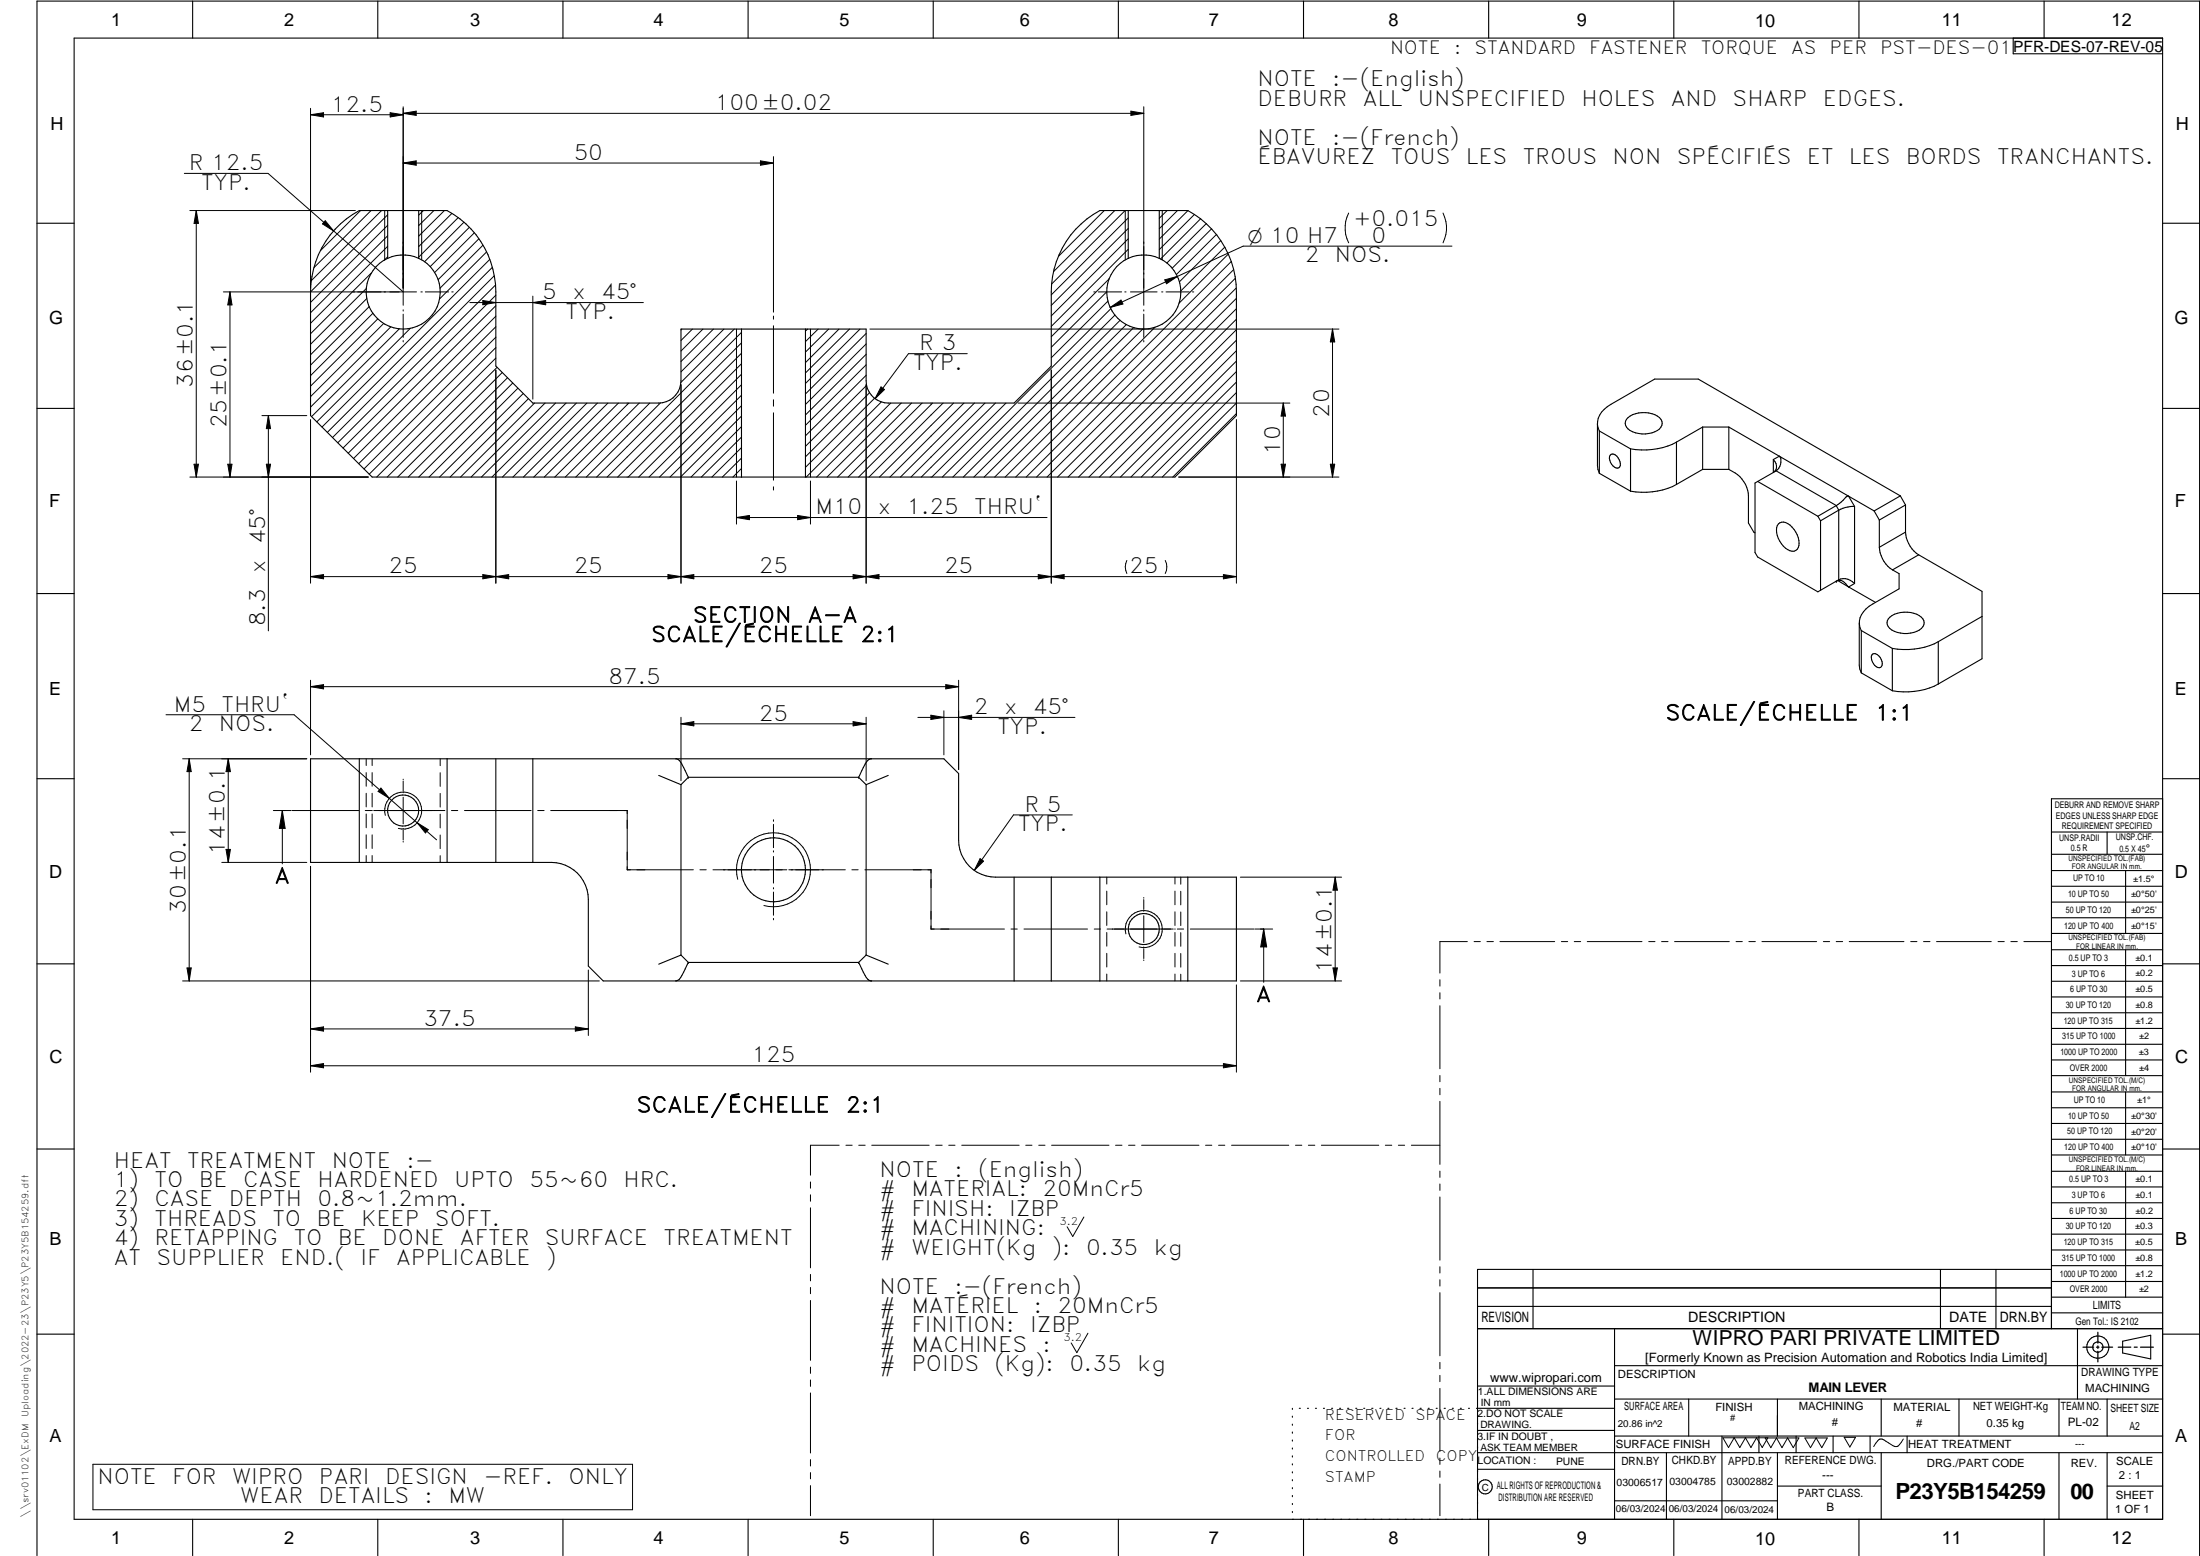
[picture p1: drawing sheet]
<svg xmlns="http://www.w3.org/2000/svg" width="594mm" height="420mm" viewBox="0 0 594 420" stroke-linecap="round" stroke-linejoin="round" font-family="sans-serif">
<g fill="none" stroke="#000" stroke-width=".3">
<path d="M20 10.3h564v400h-564zM52 .3v10M102 .3v10M152 .3v10M202 .3v10M252 .3v10M302 .3v10M352 .3v10M402 .3v10M452 .3v10M502 .3v10M543.6 10.3v4.2h40.4"/>
<path d="M552 .3v10M104.7 56.9v12.9M113.1 56.9v12.9M304.7 56.9v12.9M313 56.9v12.9M10 60.3h10M90.5 61.9a24.6 24.6 0 0 1 6.5-5h23.7a25 25 0 0 1 13.2 21.9v20l10 10h34a6 6 0 0 0 6-6v-13.9h50v13.9a6 6 0 0 0 6 6h33.9l10.1-10v-20a24.9 24.9 0 0 1 13.1-21.9h23.8a25.1 25.1 0 0 1 13.1 21.9v33.4l-16.6 16.6h-216.8l-16.6-16.6v-33.4a25.3 25.3 0 0 1 6.6-16.9zM104.7 69.8a10 10 0 0 0-3.7 15.2 10 10 0 0 0 15.7 0 10 10 0 0 0-3.6-15.2M104.7 69.8a10.1 10.1 0 0 1 8.4 0M304.7 69.8a10.1 10.1 0 0 1 8.3 0M313 69.8a10 10 0 0 1 3.7 15.2 10 10 0 0 1-15.7 0 10 10 0 0 1 3.7-15.2M584 60.3h10"/>
<path d="M200.2 88.9v39.9M217.5 88.9v39.9M10 110.3h10M431.4 114.3v11.4l.5 2.1M431.9 116.4a5.1 5.1 0 0 1 2.1-6.6l12.8-7.4h11.8l54.6 31.5M431.9 116.4v11.4M431.9 116.4l8.4 4.8M439.6 112.8a7 7 0 0 1 8.9 .4 2.24 2.24 0 0 1-1.6 3.4 7.4 7.4 0 0 1-7.3-.8 1.9 1.9 0 0 1 0-3zM452.7 119.4a19.3 19.3 0 0 1-12.4 1.8M452.7 119.4v11.4M459.8 115.3l-7.1 4.1M459.8 115.3v11.4"/>
<path d="M459.8 115.3h7M466.8 115.3v11.4M466.8 115.3l39.3 22.7M584 110.3h10M431.9 127.8l8.4 4.8M435.1 122.7a2.49 2.49 0 0 1 2.5 3 1.07 1.07 0 0 1-1 .7 1.07 1.07 0 0 1-1-.6l-.7-1a1.74 1.74 0 0 1 .2-2.1zM440.3 121.2v11.4M452.7 130.8a19.3 19.3 0 0 1-12.4 1.8M459.8 126.7l-7.1 4.1M459.8 126.7h7M466.8 126.7a8.3 8.3 0 0 1 5.3 7.2v7.3l1.5 2.5 .3 .2M474.6 130l16.3 9.4"/>
<path d="M474.6 130l-.7 .4v18.8l.7 1.2 16.3 9.4 .7-.4M478.9 124.1l1.6-.9a2.9 2.9 0 0 1-.9 3.9M478.9 124.1a2.2 2.2 0 0 1 0 3.5zM479.6 127.1h.1M479.6 127.1l16.3 9.4M479.6 127.2l-5 2.8M490.9 139.4l.7 1.2M495.8 136.5h.1M495.8 136.5l-4.9 2.9M495.8 136.5l.7 1.3M495.9 136.5l3.1-2.6 .2 .1 1.6 2.7M496.5 137.8l-4.9 2.8"/>
<path d="M496.5 137.8v18.7M500.8 136.7l-2.5 .3-1.8 .8M500.8 136.7v20.9M506.1 138l1.4 2.4M513.2 133.9l-7.1 4.1M513.2 133.9l1.4 2.5M514.6 136.4v7.3M514.6 136.4l-7.1 4M480.2 141.5a2.23 2.23 0 0 1 3.2 .3 6.2 6.2 0 0 1 2.2 6.1 1.78 1.78 0 0 1-2.8 .5 6.1 6.1 0 0 1-2.9-6.5zM491.6 140.6v18.8M495.9 156.9h.1M495.9 156.9a2.42 2.42 0 0 1 3.1 1.4l.2 .2"/>
<path d="M496.3 156.8l2.9 1.7M496.5 156.5a3.6 3.6 0 0 1 4.3 1.1M496.5 156.5l-4.9 2.9M499.2 158.5l7.2 4.1M500.8 157.6l-1.6 .9M507.5 147.8a7.9 7.9 0 0 0 3.5 6.1M507.5 140.4v7.4M511 153.9l1.8 1v4.1l-7.1 4.1a5.5 5.5 0 0 0-3.1 7.2M514.6 143.7l-7.1 4.1M514.6 143.7a8 8 0 0 0 3.5 6.1M518.1 149.8l17.1 9.9v18.2l-11.8 6.8M518.1 149.8l-7.1 4.1"/>
<path d="M10 160.3h10M502.1 168.2v11.4l.1 1 .4 1.1M502.6 170.3l8.4 4.8M502.6 170.3v11.4M505.5 176.8a1.4 1.4 0 0 1 2.2 .7 1.98 1.98 0 0 1 .1 2.7 2.5 2.5 0 0 1-2.5-3zM510.3 166.7a7.1 7.1 0 0 1 9 .4 2.24 2.24 0 0 1-1.7 3.4 7.5 7.5 0 0 1-7.3-.8 1.9 1.9 0 0 1 0-3zM511 175.1v11.4M523.4 173.3v11.4M523.4 173.3a19.1 19.1 0 0 1-12.4 1.8M535.2 166.5l-11.8 6.8M584 160.3h10M502.6 181.7l8.4 4.8"/>
<path d="M523.4 184.7a19.1 19.1 0 0 1-12.4 1.8M10 210.3h10M97 204.9v28M120.7 204.9h23.2M120.7 204.9h-36.8v28h50M120.7 204.9v28M133.9 204.9v28M143.9 204.9v28M143.9 204.9h91.5M177.9 209.4l6 2.5M182.4 204.9l.8 .2 .6 .7 2.1 4.1M183.9 211.9v46"/>
<path d="M185.9 209.9h.1M185.9 209.9h46M185.9 209.9l-2 2M231.9 209.9l2-4.1 .6-.7 .6-.2h19.8l4 4v18a10 10 0 0 0 10 10h15M231.9 209.9h.1M231.9 209.9l2 2M233.9 211.9v46M239.9 209.4l-6 2.5M584 215.7h-30v143.1M584 210.3h10M133.9 232.9h10a17.8 17.8 0 0 1 8.8 .7 10 10 0 0 1 6.2 9.3v18l4 4h72.5M273.8 236.9v28"/>
<path d="M283.9 236.9v28M283.9 236.9h50v28h-98.5M297 236.9v28M320.8 236.9v28M554 224.7h30M554 230.7h30M554 235.1h30M554 239.3h30M569 224.7v6M574 235.1v17M183.9 257.9l-6 2.4M183.9 257.9l2 2"/>
<path d="M185.9 259.9l-2.1 4-.3 .5-1.1 .5M185.9 259.9h.1M185.9 259.9h46M231.9 259.9l2 4 .9 .9 .6 .1M231.9 259.9h.1M233.9 257.9l6 2.4M233.9 257.9l-2 2M554 243.6h30M554 247.8h30M554 252.1h30M554 256.5h30M574 256.5v33.9"/>
<path d="M10 260.3h10M554 260.7h30M554 265h30M554 269.2h30M554 273.5h30M554 277.7h30M584 260.3h10M554 282h30M554 286.2h30M554 290.4h30M554 294.9h30M554 299.1h30"/>
<path d="M574 294.9v17M10 310.3h10M554 303.4h30M554 307.6h30M554 311.9h30M554 316.3h30M574 316.3v34M584 310.3h10M554 320.5h30M554 324.8h30M554 329h30M554 333.2h30"/>
<path d="M554 337.5h30M399 358.8h185M399 352.8h155M399 347.8h155M414 342.8v16M436 358.8v51.5M524 342.8v16M539 342.8v16M554 341.8h30M554 346h30M554 350.3h30M554 354.5h30"/>
<path d="M554 342.8h-155v67.5M561 358.8v19M10 360.3h10M399 374.3h37M436 368.8h148M436 377.8h148M456 377.8v10M480 377.8v10M508 377.8v10M529 377.8v10M556 377.8v10M569 377.8v10"/>
<path d="M573.2 362.2l7.6-1.6v6.3l-7.6-1.6zM584 360.3h10M349 380.3v.3M349 382.4v.3M349 384.6v.3M349 386.7v.3M349 388.8v.3M349 391v.3M349 393.1v.3M349 395.3v.3M349 397.4v.3M349 399.5v.3"/>
<path d="M350.9 380.3h.2M353.1 380.3h.2M355.2 380.3h.3M357.4 380.3h.3M359.6 380.3h.3M361.7 380.3h.3M363.9 380.3h.3M366.1 380.3h.3M368.3 380.3h.2M370.4 380.3h.3M372.6 380.3h.3M374.8 380.3h.3"/>
<path d="M376.9 380.3h.4M379.1 380.3h.3M381.3 380.3h.3M383.4 380.3h.4M385.6 380.3h.3M387.8 380.3h.3M390 380.3h.3M392.2 380.3h.3M394.3 380.3h.3M396.5 380.3h.3M398.7 380.3h37.3M399 386.2h37"/>
<path d="M399 396.7h37M436 387.8h148M450 392.3v18M465 387.8v22.5M475 387.8v4.5M480 392.3v18M485 387.8v4.5M495 387.8v4.5M505 387.8v4.5M508 392.3v18M515 387.8v4.5M556 392.3v18"/>
<path d="M569 392.3v18M584 392.3h-185M52 410.3v9.7M102 410.3v9.7M152 410.3v9.7M202 410.3v9.7M252 410.3v9.7M302 410.3v9.7M349 401.7v.3M349 403.8v.4M349 406v.3M349 408.1v.3"/>
<path d="M352 410.3v9.7M402 410.3v9.7M436 405.3h44M452 410.3v9.7M480 401.3h28M502 410.3v9.7M552 410.3v9.7M569 401.3h15M10 420v-419.7h584v419.7"/>
<circle cx="108.9" cy="218.9" r="4.2"/>
<circle cx="208.9" cy="234.9" r="8.6"/>
<circle cx="308.9" cy="250.9" r="4.2"/>
<circle cx="566.5" cy="363.8" r="2.99"/>
<circle cx="566.5" cy="363.7" r="1.41"/>
<circle cx="401.1" cy="401.5" r="1.9"/>
</g>
<path d="M566.5 359.7v3M562.5 363.8h2.9M566.1 363.8h.7M566.5 363.4v.7M566.5 364.9v2.8M567.6 363.8h2.9M572 363.8h3.4M576.3 363.8h.8M578 363.8h3.5" fill="none" stroke="#000" stroke-width=".34"/>
<g fill="none" stroke="#000" stroke-width=".27">
<path d="M83.9 31h25M83.9 29.3v48.5M83.9 31l3.5-.6v1.2zM105.4 30.4l3.5 .6-3.5 .6zM108.9 28.8v53.6M108.9 30.6l3.5-.6v1.2zM108.9 30.6h200M305.4 30l3.5 .6-3.5 .6zM308.9 28.8v53.6M49.8 46.8h22.6l36.5 32M51.3 56.9h44.7M53 56.9v71.9"/>
<path d="M53 56.9l.6 3.4h-1.2zM87.8 59.6l2.3 2.8-3-1.9zM97.4 56.9l-10.9 10.8M100.2 56.9l-15.4 15.4M103 56.9l-18.9 18.9M103.9 56.9v13.3M104.7 58l-20.8 20.8M108.9 44l3.5-.6v1.2zM108.9 44h100M113.9 56.9v13.3M114.3 56.9l-1.2 1.2M117.2 56.9l-4.1 4"/>
<path d="M120 56.9l-6.9 6.9M122 57.6l-8.9 9M123.7 58.8l-10.6 10.6M125.3 60l-10.7 10.7M205.4 43.4l3.5 .6-3.5 .6zM208.9 42.3v42M298.2 56.9l-12.4 12.3M301 56.9l-16.5 16.5M303.8 56.9l-19.8 19.8M303.9 56.9v13.3M304.7 58.8l-20.8 20.8M313.9 56.9v13.3"/>
<path d="M315.2 56.9l-2.2 2M318 56.9l-5 4.9M320.8 56.9l-7.8 7.7M322.5 57.9l-9.5 9.5M324.2 59.1l-10.8 10.8M364.2 57.5a9 9 0 0 0 0 8.1M389.7 57.5a9 9 0 0 1 0 8.1M62.1 78.8v50M62.1 78.8l.5 3.5h-1.1zM98.9 77.9l-15 15.1M100.3 73.7l-16.4 16.4M104.7 60.8l-20.8 20.9"/>
<path d="M104.7 63.7l-20.8 20.8M104.7 66.5l-20.8 20.8M104.7 69.3l-.9 1M112.5 78.8h-52.2M113.7 78.8h.3M114.8 78.8h6.4M122 78.8h.4M126.7 61.4l-10.5 10.6M128.1 62.9l-10.7 10.7M129.3 64.5l-11 11M130.4 66.2l-11.6 11.6M131.4 68l-12.7 12.8"/>
<path d="M132.3 70l-45.4 45.3M133 72.2l-44.6 44.6M133.5 74.5l-43.7 43.7M133.8 77l-42.6 42.5M133.9 79.7l-41.3 41.3M143.9 80v27.8M295.4 78.8h.4M296.6 78.8h6.3M298.9 78.8l-15 15M299.5 75.3l-15.6 15.6M303.7 78.8h.4M304.7 61.7l-20.8 20.8"/>
<path d="M304.7 64.5l-20.8 20.8M304.7 67.3l-20.8 20.8M305.3 78.8h7.2M313.7 78.8h.3M314.5 75.6l3.5-1-3 2zM314.9 78.8h6.2M322 78.8h.4M325.7 60.4l-10.6 10.6M327.1 61.8l-10.6 10.6M328.5 63.3l-10.8 10.8M329.6 65l-11.1 11.1M330.7 66.7l-11.9 11.9"/>
<path d="M331.7 68.6l-13.3 13.3M332.5 70.6l-58.2 58.2M333.1 72.8l-56 56M333.6 75.1l-53.7 53.7M333.8 77.8l-51.1 51M392.1 66.5h-56.4l-35.9 16.5M99.1 80.6l-15.2 15.2M99.7 82.8l-15.8 15.8M100.7 84.6l-16.8 16.8M102 86.1l-18.1 18.2M103.6 87.3l-19.7 19.8M105.5 88.3l-21.6 21.6"/>
<path d="M107.9 88.8l-23.7 23.7M108.9 83.7v.3M108.9 84.8v6.3M108.9 91.9v.4M110.8 88.6l-25.3 25.3M126.9 81.7h46.8M130.4 81.2l3.5 .5-3.5 .6zM133.9 96.7l-32.2 32.1M133.9 82.6l-39.9 39.8M133.9 85.4l-38.4 38.4M133.9 88.2l-37 37M133.9 91.1l-35.6 35.5"/>
<path d="M133.9 93.9l-34.2 34.2M133.9 99.9v57.6M134.2 99.2l-29.6 29.6M143.9 81.7l3.5-.5v1.1zM184.1 88.9l-.2 .2M187 88.9l-3.1 3M189.8 88.9l-5.9 5.9M192.7 88.9l-8.8 8.7M195.5 88.9l-11.6 11.5M198.3 88.9l-14.5 14.4M198.9 88.9v39.9M200.2 89.7l-39.1 39.1"/>
<path d="M200.2 92.6l-36.2 36.2M200.2 95.4l-33.4 33.4M200.2 98.2l-30.6 30.6M208.9 85.3v.9M208.9 88v18.2M218.1 88.9l-.6 .5M218.9 88.9v39.9M220.9 88.9l-3.4 3.3M223.8 88.9l-6.3 6.2M226.6 88.9l-9.1 9M229.4 88.9l-11.9 11.8M232.2 88.9l-14.7 14.6"/>
<path d="M233.9 90l-16.4 16.4M233.9 92.9l-16.4 16.3M233.9 95.7l-16.4 16.4M233.9 98.5l-16.4 16.4M234.9 88.9h126.7M261.2 95.5h-15.9l-9 12.2M283.9 99.9v57.6M299.2 81.3l-15.3 15.3M299.8 83l2.9-2 .5 1.1zM300 83.4l-45.5 45.4M301.1 85.1l-43.8 43.7M302.5 86.5l-42.4 42.3"/>
<path d="M304.2 87.6l-41.2 41.2M306.1 88.4l-40.3 40.4M308.6 88.8l-40 40M308.9 83.7v.3M308.9 84.8v6.3M308.9 91.9v.4M311.9 88.3l-40.5 40.5M333.9 97.5l-31.4 31.3M333.9 94.7l-34.2 34.1M333.9 91.9l-37 36.9M333.9 89l-39.9 39.8M333.9 86.2l-42.7 42.6"/>
<path d="M333.9 83.4l-45.5 45.4M333.9 80.6l-48.3 48.2M359.8 88.9l.6 3.4h-1.2zM359.8 88.9v39.9M70.7 112.2h12.1M72.5 112.2l.6 3.5h-1.2zM72.5 112.2v58.1M83.9 113.3v44.2M135.6 100.6l-28.2 28.2M137 102l-26.8 26.8M138.5 103.4l-25.4 25.4M139.9 104.8l-24 24"/>
<path d="M141.3 106.3l-22.6 22.5M142.7 107.7l-21.2 21.1M144.3 108.8l-19.9 20M147.2 108.8l-20 20M150 108.8l-20 20M152.9 108.8l-20.1 20M155.7 108.8l-20 20M158.5 108.8l-20 20M161.3 108.8l-20 20M164.2 108.8l-20.1 20M167 108.8l-20 20M169.8 108.8l-20 20"/>
<path d="M172.6 108.8l-20 20M175.5 108.8l-20 20M178.3 108.8l-20 20M183.9 103.9v53.6M200.2 118l-10.8 10.8M200.2 115.2l-13.6 13.6M200.2 112.4l-16.4 16.4M200.2 101l-27.7 27.8M200.2 103.9l-24.9 24.9M200.2 106.7l-22.1 22.1M200.2 109.6l-19.3 19.2M208.9 107.9v1.8"/>
<path d="M208.9 111.5v18.2M233.9 101.3l-16.4 16.4M233.9 103.9v53.6M234 104.1l-16.5 16.4M234.8 106l-17.3 17.4M236.2 107.5l-18.7 18.7M237.9 104.5l.9 .7-2.5 2.5zM238 108.5l-20.3 20.3M240.5 108.8l-20 20M243.4 108.8l-20.1 20M246.2 108.8l-20 20M249 108.8l-20 20"/>
<path d="M251.8 108.8l-19.9 20M254.7 108.8l-20.1 20M257.5 108.8l-20 20M260.3 108.8l-20 20M263.1 108.8l-19.9 20M266 108.8l-20 20M268.8 108.8l-20 20M271.6 108.8l-20 20M274.9 108.8h73.4M333.9 111.7l-17.2 17.1M333.9 108.8l-20 20M333.9 106l-22.9 22.8"/>
<path d="M333.9 103.2l-25.7 25.6M333.9 100.3l-28.5 28.5M333.9 113.3v44.2M346.5 108.8l.6 3.6h-1.2zM346.5 108.8v20M51.3 128.8h48.1M52.4 125.3h1.2l-.6 3.5zM61.5 125.3h1.1l-.5 3.5zM71.9 125.3h1.2l-.6 3.5zM198.9 139.7l3.5-.5v1.1zM198.9 129.9v11.6M198.9 139.7h83.8"/>
<path d="M200.2 126.5l-2.3 2.3M200.2 123.7l-5.1 5.1M200.2 120.9l-8 7.9M208.9 131.4v.9M215.4 139.2l3.5 .5-3.5 .6zM218.9 129.9v11.6M318.3 128.8h43.3M345.9 125.3h1.2l-.6 3.5zM359.2 125.3h1.2l-.6 3.5zM83.9 155.7h250M83.9 155.7l3.5-.5v1.1zM130.4 155.2l3.5 .5-3.5 .6z"/>
<path d="M133.9 155.7l3.5-.5v1.1zM180.4 155.2l3.5 .5-3.5 .6zM183.9 155.7l3.5-.5v1.1zM230.4 155.2l3.5 .5-3.5 .6zM233.9 155.7l3.5-.5v1.1zM280.4 155.2l3.5 .5-3.5 .6zM283.9 155.7l3.5-.5v1.1zM304.3 151.3a3.9 3.9 0 0 0 0 3.6M314.7 151.3a3.9 3.9 0 0 1 0 3.6M330.4 155.2l3.5 .5-3.5 .6zM44.8 193h34.6l38.5 33.8M83.9 183.7v20.1"/>
<path d="M83.9 185.4h175M83.9 185.4l3.5-.5v1.1zM183.9 193.7v17.1M183.9 195.5l3.5-.6v1.1zM183.9 195.5h50M230.4 194.9l3.5 .6-3.5 .5zM233.9 193.7v17.1M247.9 193.7h42.4M251.4 193.1l3.5 .6-3.5 .6zM254.9 191.9v11.9M255.4 184.9l3.5 .5-3.5 .6zM258.9 183.7v24.1"/>
<path d="M258.9 193.7l3.5-.6v1.2zM49.3 204.9h33.5M51.1 204.9v60M51.1 204.9l.5 3.5h-1.1zM61.6 204.9v28M61.6 204.9l.6 3.5h-1.2zM73.8 218.9h4.8M76.2 218.9l.8 4.8h-1.6zM76.2 218.9v14.4M78.9 218.9h18M98.6 218.9h1.9M98.9 204.9v1.8"/>
<path d="M98.9 208.6v3.7M98.9 214.2v3.7M98.9 219.8v3.7M100.5 204.9v1.8M100.5 208.6v3.7M100.5 214.2v3.7M100.5 219.8v3.7M100.9 218.9h19.2M102.9 212.8l2.2 2.8-3-1.9zM108.9 210.4v.1M108.9 210.9v2.7M108.9 214v.1"/>
<path d="M108.9 215.3v7.2M118.9 204.9v1.9M118.9 208.7v3.6M118.9 214.2v3.7M118.9 219.8v3.8M121.9 218.9h1.7M125.4 218.9h18M145.2 218.9h1.7M148.7 218.9h20.7v16h17.8M59.9 232.9h22.9M61 229.4h1.2l-.6 3.5zM83.9 233.9v55.6"/>
<path d="M98.9 225.4v3.7M98.9 231v1.9M100.5 225.4v3.7M100.5 231v1.9M104 220.2a5 5 0 0 1 4.4-6.3 5 5 0 0 1 5.5 5.4 5 5 0 0 1-6.3 4.4M108.9 223.7v.1M108.9 224.2v2.6M108.9 227.2v.2M112.6 222.2l3 1.8-.7 .9zM118.9 225.5v3.7M118.9 231.1v1.8M189 234.9h1.7"/>
<path d="M192.5 234.9h20M199.2 237.4a10 10 0 0 1 8.8-12.5 10 10 0 0 1 10.8 10.8 10 10 0 0 1-12.5 8.8M208.9 221.4v.4M208.9 222.6v6.3M208.9 229.7v.4M208.9 231.3v7.2M208.9 239.7v.3M213 234.9h15.3M230 234.9h1.7M233.5 234.9h17.9v16h19.8M264.7 231.9l.9 .6-2.5 2.5zM289.6 220h-15.9l-10.6 15"/>
<path d="M298.9 236.9v1.8M317.3 236.9v1.8M318.8 236.9v1.9M334.9 236.9h27.4M360.5 236.9l.6 3.5h-1.1zM360.5 236.9v28M208.9 240.9v6.2M208.9 248v.4M273 250.9h1.7M276.5 250.9h17.2M295.5 250.9h1.7M298.9 240.6v3.7"/>
<path d="M298.9 246.2v3.7M298.9 251.8v3.7M298.9 257.4v3.7M299 250.9h17.8M304 252.2a5 5 0 0 1 4.4-6.3 5 5 0 0 1 5.4 5.4 5 5 0 0 1-6.2 4.4M308.9 242.4v.1M308.9 242.9v2.7M308.9 246v.1M308.9 247.3v7.2M308.9 255.7v.1M308.9 256.2v2.6M308.9 259.2v.2"/>
<path d="M317.2 250.9h.2M317.3 240.6v3.7M317.3 246.2v3.7M317.3 251.8v3.7M317.3 257.4v3.7M317.9 250.9h1.7M318.8 240.7v3.6M318.8 246.3v3.6M318.8 251.8v3.7M318.8 257.5v3.7M321.4 250.9h17.2M338.8 250.9h4.9"/>
<path d="M341.2 250.9v14.4M341.2 250.9l.8 4.8h-1.6zM396.2 254.3h-7.4v8.5M398.1 254.3h1.6M401.5 254.3h1.8M405 254.3h14.8M421.6 254.3h1.7M425.1 254.3h1.7M428.6 254.3h14.8M445.2 254.3h1.7M448.7 254.3h1.7M452.2 254.3h14.8"/>
<path d="M468.8 254.3h1.7M472.3 254.3h1.7M475.8 254.3h14.8M492.4 254.3h1.7M495.8 254.3h1.8M499.4 254.3h14.7M516 254.3h1.6M519.4 254.3h1.8M522.9 254.3h14.8M539.5 254.3h1.7M543 254.3h1.7M546.5 254.3h7.4"/>
<path d="M49.3 264.9h112.5M50.5 261.4h1.1l-.5 3.5zM83.9 277.8h75M83.9 277.8l3.5-.5v1.1zM155.4 277.3l3.5 .5-3.5 .6zM158.9 261.9v17.7M298.9 263v1.9M317.3 263v1.9M318.8 263.1v1.8M333.9 265.9v23.6M334.9 264.9h27.4M360 261.4h1.1l-.6 3.5z"/>
<path d="M388.8 264.5v1.8M388.8 268.1v1.6M388.8 271.6v17M83.9 287.8h250M83.9 287.8l3.5-.6v1.1zM330.4 287.2l3.5 .6-3.5 .5zM388.8 290.4v1.7M388.8 293.9v1.7M388.8 297.4v17M218.9 319.2v1.6M226.6 309.2h-7.7v8.1M228.4 309.2h1.7"/>
<path d="M231.9 309.2h1.7M235.4 309.2h15.5M252.7 309.2h1.7M256.2 309.2h1.7M259.7 309.2h15.5M277 309.2h1.7M280.5 309.2h1.7M284 309.2h15.5M301.2 309.2h1.8M304.8 309.2h1.7M308.3 309.2h15.5M325.5 309.2h1.7"/>
<path d="M329.1 309.2h1.6M332.6 309.2h15.4M349.8 309.2h1.7M353.3 309.2h1.7M356.8 309.2h15.5M374.1 309.2h1.7M377.6 309.2h1.7M381.1 309.2h7.7M388.8 316.2v1.7M388.8 319.7v1.7M218.9 322.6v1.8M218.9 326.1v16.2"/>
<path d="M292.7 328.6l-3 5.3-1.5-2.6M388.8 323.2v17.1M218.9 344.1v1.8M218.9 347.6v1.7M218.9 351.2v16.1M388.8 342.1v1.6M388.8 345.6v1.7M388.8 349v17.1M218.9 369.1v1.7M218.9 372.6v1.8M218.9 376.1v16.2M293.8 360l-3 5.3-1.5-2.7"/>
<path d="M388.8 367.9v1.7M388.8 371.4v1.7M388.8 374.9v17M25.1 395.4h145.7v12.3h-145.7zM218.9 394.1v1.8M218.9 397.6v1.7M388.8 393.7v1.7M388.8 397.2v1.7M465.2 388.2h12.2l-1.5 2.7-1.6-2.7-1.5 2.7-1.5-2.7-1.5 2.7-1.5-2.7-1.5 2.7zM476.7 388.3h9.1l-1.6 2.6-1.5-2.6-1.5 2.6-1.5-2.6-1.5 2.6zM487.4 388.3h6l-1.5 2.6-1.5-2.6-1.5 2.6zM498 388.1h3.1l-1.6 2.6z"/>
<path d="M514 388.6l-1.1 1.5a1.2 1.2 0 0 1-1.8 .3l-1.8-1.2a1.55 1.55 0 0 0-1.6-.6 1.55 1.55 0 0 0-1.2 1.1l-.5 .9M218.9 401.2v8.1M388.8 400.7v8.6"/>
</g>
<g fill="#000">
<path d="M83.9 31l3.5-.6v1.2zM105.4 30.4l3.5 .6-3.5 .6zM108.9 30.6l3.5-.6v1.2zM305.4 30l3.5 .6-3.5 .6zM87.8 59.6l2.3 2.8-3-1.9zM108.9 44l3.5-.6v1.2zM205.4 43.4l3.5 .6-3.5 .6zM53 56.9l.6 3.4h-1.2zM314.5 75.6l3.5-1-3 2zM62.1 78.8l.5 3.5h-1.1zM130.4 81.2l3.5 .5-3.5 .6zM143.9 81.7l3.5-.5v1.1z"/>
<path d="M299.8 83l2.9-2 .5 1.1zM359.8 88.9l.6 3.4h-1.2zM72.5 112.2l.6 3.5h-1.2zM237.9 104.5l.9 .7-2.5 2.5zM346.5 108.8l.6 3.6h-1.2zM52.4 125.3h1.2l-.6 3.5zM61.5 125.3h1.1l-.5 3.5zM71.9 125.3h1.2l-.6 3.5zM345.9 125.3h1.2l-.6 3.5zM359.2 125.3h1.2l-.6 3.5zM83.9 155.7l3.5-.5v1.1zM130.4 155.2l3.5 .5-3.5 .6z"/>
<path d="M133.9 155.7l3.5-.5v1.1zM180.4 155.2l3.5 .5-3.5 .6zM183.9 155.7l3.5-.5v1.1zM198.9 139.7l3.5-.5v1.1zM215.4 139.2l3.5 .5-3.5 .6zM230.4 155.2l3.5 .5-3.5 .6zM233.9 155.7l3.5-.5v1.1zM280.4 155.2l3.5 .5-3.5 .6zM283.9 155.7l3.5-.5v1.1zM330.4 155.2l3.5 .5-3.5 .6zM83.9 185.4l3.5-.5v1.1zM183.9 195.5l3.5-.6v1.1z"/>
<path d="M230.4 194.9l3.5 .6-3.5 .5zM251.4 193.1l3.5 .6-3.5 .6zM255.4 184.9l3.5 .5-3.5 .6zM258.9 193.7l3.5-.6v1.2zM51.1 204.9l.5 3.5h-1.1zM61.6 204.9l.6 3.5h-1.2zM102.9 212.8l2.2 2.8-3-1.9zM61 229.4h1.2l-.6 3.5zM76.2 218.9l.8 4.8h-1.6zM112.6 222.2l3 1.8-.7 .9zM264.7 231.9l.9 .6-2.5 2.5zM341.2 250.9l.8 4.8h-1.6z"/>
<path d="M360.5 236.9l.6 3.5h-1.1zM50.5 261.4h1.1l-.5 3.5zM83.9 277.8l3.5-.5v1.1zM155.4 277.3l3.5 .5-3.5 .6zM360 261.4h1.1l-.6 3.5zM83.9 287.8l3.5-.6v1.1zM330.4 287.2l3.5 .6-3.5 .5z"/>
</g>
<text font-size="6" x="511.8" y="404.8">P23Y5B154259</text>
<text font-size="5.9" x="559.1" y="404.7">00</text>
<g font-size="5.7">
<text x="339.5" y="23.3">NOTE</text>
<text x="359.7" y="23.3">:-(English)</text>
<text x="193" y="29.7">100±0.02</text>
<text x="339.5" y="28.6">DEBURR</text>
<text x="368" y="28.6">ALL</text>
<text x="382.9" y="28.6">UNSPECIFIED</text>
<text x="427" y="28.6">HOLES</text>
<text x="451.2" y="28.6">AND</text>
<text x="467.9" y="28.6">SHARP</text>
<text x="492.3" y="28.6">EDGES.</text>
<text x="89.3" y="30.1">12.5</text>
<text x="339.5" y="39.1">NOTE</text>
<text x="359.7" y="39.1">:-(French)</text>
<text x="51" y="45.9">R 12.5</text>
<text x="154.9" y="43.1">50</text>
<text x="339.5" y="44.3">ÉBAVUREZ</text>
<text x="375.6" y="44.3">TOUS</text>
<text x="395.9" y="44.3">LES</text>
<text x="411.2" y="44.3">TROUS</text>
<text x="435.5" y="44.3">NON</text>
<text x="452.8" y="44.3">SPÉCIFIÉS</text>
<text x="487.9" y="44.3">ET</text>
<text x="499.3" y="44.3">LES</text>
<text x="514.7" y="44.3">BORDS</text>
<text x="539.3" y="44.3">TRANCHANTS.</text>
<text x="54.3" y="51.2">TYP.</text>
<text x="365.4" y="61">+0.015</text>
<text x="370.4" y="65.6">0</text>
<text x="352.3" y="70.8">2</text>
<text x="360.5" y="70.8">NOS.</text>
<text x="146.4" y="80.9">5</text>
<text x="154.6" y="80.9">x</text>
<text x="162.3" y="80.9">45°</text>
<text x="152.7" y="86.1">TYP.</text>
<text x="248.2" y="94.6">R 3</text>
<text x="246.5" y="99.9">TYP.</text>
<text x="52.1" y="104.7" transform="rotate(-90 52.1 104.7)">36±0.1</text>
<text x="358.9" y="112.8" transform="rotate(-90 358.9 112.8)">20</text>
<text x="61.2" y="115.7" transform="rotate(-90 61.2 115.7)">25±0.1</text>
<text x="345.7" y="122.8" transform="rotate(-90 345.7 122.8)">10</text>
<text x="220.2" y="138.9">M10</text>
<text x="237" y="138.9">x</text>
<text x="244.8" y="138.9">1.25</text>
<text x="263.1" y="138.9">THRU`</text>
<text x="71.6" y="147" transform="rotate(-90 71.6 147)">45°</text>
<text x="71.6" y="154.8" transform="rotate(-90 71.6 154.8)">x</text>
<text x="104.9" y="154.9">25</text>
<text x="154.9" y="154.9">25</text>
<text x="204.9" y="154.9">25</text>
<text x="254.9" y="154.9">25</text>
<text x="304.9" y="154.9">25</text>
<text x="71.6" y="169.1" transform="rotate(-90 71.6 169.1)">8.3</text>
<text x="175.8" y="173.3">SCALE/ÉCHELLE</text>
<text x="187.1" y="168.1">SECTION</text>
<text x="218.1" y="168.1">A-A</text>
<text x="232.4" y="173.3">2:1</text>
<text x="164.3" y="184.6">87.5</text>
<text x="46.9" y="192.2">M5</text>
<text x="51" y="197.4">2</text>
<text x="59.1" y="197.4">NOS.</text>
<text x="59.8" y="192.2">THRU`</text>
<text x="204.9" y="194.6">25</text>
<text x="263" y="192.8">2</text>
<text x="271.1" y="192.8">x</text>
<text x="278.9" y="192.8">45°</text>
<text x="449.7" y="194.5">SCALE/ÉCHELLE</text>
<text x="506.3" y="194.5">1:1</text>
<text x="269.3" y="198.1">TYP.</text>
<text x="276.6" y="219.2">R 5</text>
<text x="274.9" y="224.5">TYP.</text>
<text x="60.7" y="230.8" transform="rotate(-90 60.7 230.8)">14±0.1</text>
<text x="74.2" y="238.5">A</text>
<text x="50.2" y="246.8" transform="rotate(-90 50.2 246.8)">30±0.1</text>
<text x="359.7" y="262.7" transform="rotate(-90 359.7 262.7)">14±0.1</text>
<text x="339.2" y="270.5">A</text>
<text x="114.3" y="277">37.5</text>
<text x="202.9" y="286.9">125</text>
<text x="171.9" y="300.4">SCALE/ÉCHELLE</text>
<text x="228.4" y="300.4">2:1</text>
<text x="30.8" y="315.3">HEAT</text>
<text x="50.5" y="315.3">TREATMENT</text>
<text x="89.6" y="315.3">NOTE</text>
<text x="109.8" y="315.3">:-</text>
<text x="237.5" y="317.8">NOTE</text>
<text x="257.7" y="317.8">:</text>
<text x="264.1" y="317.8">(English)</text>
<text x="30.8" y="320.5">1)</text>
<text x="41.7" y="320.5">TO</text>
<text x="53.7" y="320.5">BE</text>
<text x="65.6" y="320.5">CASE</text>
<text x="85.7" y="320.5">HARDENED</text>
<text x="122.6" y="320.5">UPTO</text>
<text x="143" y="320.5">55~60</text>
<text x="168.4" y="320.5">HRC.</text>
<text x="237.5" y="323">#</text>
<text x="246.1" y="323">MATERIAL:</text>
<text x="281.5" y="323">20MnCr5</text>
<text x="30.8" y="325.8">2)</text>
<text x="41.7" y="325.8">CASE</text>
<text x="61.8" y="325.8">DEPTH</text>
<text x="85.7" y="325.8">0.8~1.2mm.</text>
<text x="237.5" y="328.3">#</text>
<text x="246.1" y="328.3">FINISH:</text>
<text x="272.5" y="328.3">IZBP</text>
<text x="30.8" y="331">3)</text>
<text x="41.7" y="331">THREADS</text>
<text x="73.6" y="331">TO</text>
<text x="85.5" y="331">BE</text>
<text x="97.5" y="331">KEEP</text>
<text x="117.5" y="331">SOFT.</text>
<text x="237.5" y="333.5">#</text>
<text x="246.1" y="333.5">MACHINING:</text>
<text x="30.8" y="336.3">4)</text>
<text x="30.8" y="341.5">AT</text>
<text x="41.7" y="336.3">RETAPPING</text>
<text x="42.3" y="341.5">SUPPLIER</text>
<text x="75.7" y="341.5">END.(</text>
<text x="79.3" y="336.3">TO</text>
<text x="91.2" y="336.3">BE</text>
<text x="97.3" y="341.5">IF</text>
<text x="103.2" y="336.3">DONE</text>
<text x="106.9" y="341.5">APPLICABLE</text>
<text x="124.2" y="336.3">AFTER</text>
<text x="147.1" y="336.3">SURFACE</text>
<text x="147.5" y="341.5">)</text>
<text x="179.2" y="336.3">TREATMENT</text>
<text x="237.5" y="338.8">#</text>
<text x="246.1" y="338.8">WEIGHT(Kg</text>
<text x="284" y="338.8">):</text>
<text x="293.3" y="338.8">0.35</text>
<text x="311.6" y="338.8">kg</text>
<text x="237.5" y="349.3">NOTE</text>
<text x="257.7" y="349.3">:-(French)</text>
<text x="237.5" y="354.5">#</text>
<text x="237.5" y="359.8">#</text>
<text x="246.1" y="359.8">FINITION:</text>
<text x="246.1" y="354.5">MATÉRIEL</text>
<text x="278.2" y="359.8">IZBP</text>
<text x="279.2" y="354.5">:</text>
<text x="285.6" y="354.5">20MnCr5</text>
<text x="237.5" y="365">#</text>
<text x="246.1" y="365">MACHINES</text>
<text x="281.5" y="365">:</text>
<text x="237.5" y="370.3">#</text>
<text x="246.1" y="370.3">POIDS</text>
<text x="268.5" y="370.3">(Kg):</text>
<text x="288.8" y="370.3">0.35</text>
<text x="307.1" y="370.3">kg</text>
<text x="26.3" y="400.6">NOTE</text>
<text x="46.5" y="400.6">FOR</text>
<text x="62.7" y="400.6">WIPRO</text>
<text x="86.1" y="400.6">PARI</text>
<text x="104" y="400.6">DESIGN</text>
<text x="130.5" y="400.6">-REF.</text>
<text x="153.5" y="400.6">ONLY</text>
<text x="64.9" y="405.9">WEAR</text>
<text x="86" y="405.9">DETAILS</text>
<text x="114.7" y="405.9">:</text>
<text x="121.1" y="405.9">MW</text>
</g>
<text font-size="5.6" x="457" y="363.2">WIPRO PARI PRIVATE LIMITED</text>
<text font-size="5.4" x="336.9" y="65.6">O 10 H7</text>
<g font-size="4.9">
<text x="30" y="6.9">1</text>
<text x="76.7" y="6.9">2</text>
<text x="127" y="6.9">3</text>
<text x="176.5" y="6.9">4</text>
<text x="226.7" y="6.9">5</text>
<text x="275.4" y="6.9">6</text>
<text x="326.4" y="6.9">7</text>
<text x="375" y="6.9">8</text>
<text x="425.8" y="6.9">9</text>
<text x="473.9" y="7.3">10</text>
<text x="524.3" y="6.9">11</text>
<text x="570.2" y="6.9">12</text>
<text x="375.4" y="14.5">NOTE</text>
<text x="392.7" y="14.5">:</text>
<text x="398.2" y="14.5">STANDARD</text>
<text x="429.2" y="14.5">FASTENER</text>
<text x="459.2" y="14.5">TORQUE</text>
<text x="483.7" y="14.5">AS</text>
<text x="494.1" y="14.5">PER</text>
<text x="507.7" y="14.5">PST-DES-01</text>
<text x="13.6" y="35.1">H</text>
<text x="587.6" y="35.1">H</text>
<text x="13.2" y="87.5">G</text>
<text x="587.2" y="87.5">G</text>
<text x="13.2" y="137">F</text>
<text x="587.2" y="137">F</text>
<text x="13.2" y="187.6">E</text>
<text x="587.2" y="187.6">E</text>
<text x="13.2" y="237">D</text>
<text x="587.2" y="237">D</text>
<text x="13.4" y="287.1">C</text>
<text x="587.4" y="287.1">C</text>
<text x="13.4" y="336.2">B</text>
<text x="587.4" y="336.2">B</text>
<text x="13.4" y="389.3">A</text>
<text x="587.4" y="389.3">A</text>
<text x="30" y="416.9">1</text>
<text x="76.7" y="416.9">2</text>
<text x="127" y="416.9">3</text>
<text x="176.5" y="416.9">4</text>
<text x="226.7" y="416.9">5</text>
<text x="275.4" y="416.9">6</text>
<text x="326.4" y="416.9">7</text>
<text x="375" y="416.9">8</text>
<text x="425.8" y="416.9">9</text>
<text x="473.9" y="417.3">10</text>
<text x="524.3" y="416.9">11</text>
<text x="570.2" y="416.9">12</text>
</g>
<text font-size="4.2" x="543.6" y="14">PFR-DES-07-REV-05</text>
<g font-size="3.9">
<text x="400" y="357.1">REVISION</text>
<text x="455.9" y="357.1">DESCRIPTION</text>
<text x="526.4" y="357.1">DATE</text>
<text x="540" y="357.1">DRN.BY</text>
<text x="357.8" y="383.3">RESERVED</text>
<text x="382.3" y="383.3">SPACE</text>
<text x="357.8" y="388.9">FOR</text>
<text x="357.8" y="394.5">CONTROLLED</text>
<text x="387.8" y="394.5">COPY</text>
<text x="357.8" y="400">STAMP</text>
</g>
<text font-size="3.6" x="488.4" y="375.8">MAIN LEVER</text>
<g font-size="3.5">
<text x="444.3" y="367.7">[Formerly Known as Precision Automation and Robotics India Limited]</text>
<text x="402.4" y="373.3">www.wipropari.com</text>
</g>
<g font-size="3.1">
<text x="565.1" y="353.5">LIMITS</text>
<text x="562" y="371.7">DRAWING TYPE</text>
<text x="436.9" y="372.1">DESCRIPTION</text>
<text x="563.1" y="375.9">MACHINING</text>
<text x="438.6" y="380.8">SURFACE AREA</text>
<text x="463.2" y="380.9">FINISH</text>
<text x="485.7" y="380.8">MACHINING</text>
<text x="511.3" y="380.9">MATERIAL</text>
<text x="532.8" y="380.7">NET WEIGHT-Kg</text>
<text x="556.5" y="380.7">TEAM NO.</text>
<text x="569.9" y="381.2">SHEET SIZE</text>
<text x="494.6" y="385.1">#</text>
<text x="517.4" y="385.3">#</text>
<text x="536.4" y="385.3">0.35 kg</text>
<text x="558.4" y="385.1">PL-02</text>
<text x="575" y="386.1">A2</text>
<text x="436.3" y="391">SURFACE FINISH</text>
<text x="437.8" y="395.5">DRN.BY</text>
<text x="451.4" y="395.4">CHKD.BY</text>
<text x="466.6" y="395.5">APPD.BY</text>
<text x="482" y="395.4">REFERENCE DWG.</text>
<text x="515.3" y="391.1">HEAT TREATMENT</text>
<text x="571.4" y="395.6">SCALE</text>
<text x="492.1" y="399.4">---</text>
<text x="520.4" y="396.2">DRG./PART CODE</text>
<text x="559.2" y="396.1">REV.</text>
<text x="572.2" y="399.5">2 : 1</text>
<text x="485.5" y="404.3">PART CLASS.</text>
<text x="493.2" y="407.9">B</text>
<text x="571.4" y="404.7">SHEET</text>
<text x="571.2" y="408.4">1 OF 1</text>
</g>
<text font-size="3" x="579.5" y="230.1">°</text>
<g font-size="2.8">
<text x="286.1" y="330.8">3.2</text>
<text x="560.4" y="357.7">Gen Tol.: IS 2102</text>
<text x="287.2" y="362.2">3.2</text>
<text x="399.1" y="376.6">1.ALL DIMENSIONS ARE</text>
<text x="399" y="382.7">2.DO NOT SCALE</text>
<text x="399" y="388.7">3.IF IN DOUBT ,</text>
<text x="399" y="395.4">LOCATION :</text>
<text x="420.2" y="395.6">PUNE</text>
<text x="404.2" y="402">ALL RIGHTS OF REPRODUCTION &amp;</text>
<text x="436.5" y="401.2">03006517</text>
<text x="450.8" y="400.9">03004785</text>
<text x="466.3" y="401">03002882</text>
<text x="404.7" y="405.4">DISTRIBUTION ARE RESERVED</text>
</g>
<g font-size="2.7">
<text x="399.9" y="379.7">IN mm</text>
<text x="399.7" y="385.7">DRAWING.</text>
<text x="436.9" y="385.4">20.86 in^2</text>
<text x="399.7" y="391.8">ASK TEAM MEMBER</text>
<text x="400.1" y="402.5">C</text>
<text x="436.4" y="408.3">06/03/2024</text>
<text x="450.6" y="408.4">06/03/2024</text>
<text x="465.7" y="408.5">06/03/2024</text>
</g>
<g font-size="2.5">
<text x="554.9" y="218.3">DEBURR AND REMOVE SHARP</text>
<text x="555.2" y="221">EDGES UNLESS SHARP EDGE</text>
<text x="556.1" y="227.1">UNSP.RADII</text>
<text x="556.8" y="223.8">REQUIREMENT SPECIFIED</text>
<text x="571.4" y="226.9">UNSP.CHF.</text>
<text x="559.2" y="229.9">0.5 R</text>
<text x="572.3" y="230.1">0.5 X 45</text>
<text x="559.8" y="238">UP TO 10</text>
<text x="576.1" y="238.1">±1.5°</text>
<text x="558.5" y="242.2">10 UP TO 50</text>
<text x="575.5" y="242.3">±0°50'</text>
<text x="557.4" y="250.7">120 UP TO 400</text>
<text x="557.9" y="246.5">50 UP TO 120</text>
<text x="575.5" y="250.7">±0°15'</text>
<text x="575.5" y="246.5">±0°25'</text>
<text x="558.7" y="259.4">0.5 UP TO 3</text>
<text x="559.5" y="263.7">3 UP TO 6</text>
<text x="576.6" y="263.6">±0.2</text>
<text x="576.6" y="259.4">±0.1</text>
<text x="559" y="267.9">6 UP TO 30</text>
<text x="576.6" y="267.9">±0.5</text>
<text x="557.8" y="272.2">30 UP TO 120</text>
<text x="576.6" y="272.2">±0.8</text>
<text x="556.9" y="280.7">315 UP TO 1000</text>
<text x="557.3" y="276.4">120 UP TO 315</text>
<text x="576.6" y="276.4">±1.2</text>
<text x="577.7" y="280.7">±2</text>
<text x="556.4" y="284.9">1000 UP TO 2000</text>
<text x="577.6" y="284.9">±3</text>
<text x="558.9" y="289.2">OVER 2000</text>
<text x="577.7" y="289.3">±4</text>
<text x="560" y="297.9">UP TO 10</text>
<text x="577.1" y="297.9">±1°</text>
<text x="558.5" y="302.1">10 UP TO 50</text>
<text x="575.5" y="302.1">±0°30'</text>
<text x="557.4" y="310.6">120 UP TO 400</text>
<text x="558.2" y="306.3">50 UP TO 120</text>
<text x="575.5" y="310.6">±0°10'</text>
<text x="575.5" y="306.4">±0°20'</text>
<text x="558.8" y="319.2">0.5 UP TO 3</text>
<text x="559.4" y="323.4">3 UP TO 6</text>
<text x="576.6" y="319.2">±0.1</text>
<text x="576.6" y="323.5">±0.1</text>
<text x="558.9" y="327.7">6 UP TO 30</text>
<text x="576.7" y="327.7">±0.2</text>
<text x="557.8" y="332">30 UP TO 120</text>
<text x="576.6" y="332">±0.3</text>
<text x="556.8" y="340.5">315 UP TO 1000</text>
<text x="557.3" y="336.3">120 UP TO 315</text>
<text x="576.6" y="336.3">±0.5</text>
<text x="576.6" y="340.5">±0.8</text>
<text x="556.2" y="344.7">1000 UP TO 2000</text>
<text x="576.6" y="344.7">±1.2</text>
<text x="558.9" y="349">OVER 2000</text>
<text x="577.6" y="349">±2</text>
<text x="467.2" y="383.8">#</text>
<text x="560.4" y="390.7">---</text>
</g>
<g font-size="2.4">
<text x="7.7" y="382.7" transform="rotate(-90 7.7 382.7)">Uploading\2022-23\P23Y5\P23Y5B154259.dft</text>
<text x="7.7" y="409.8" transform="rotate(-90 7.7 409.8)">\\srv01102\ExDM</text>
</g>
<g font-size="2.1">
<text x="558.5" y="232.4">UNSPECIFIED TOL.(FAB)</text>
<text x="559.5" y="234.7">FOR ANGULAR IN mm.</text>
<text x="558.6" y="253.9">UNSPECIFIED TOL.(FAB)</text>
<text x="560.7" y="256.3">FOR LINEAR IN mm.</text>
<text x="558.7" y="292.3">UNSPECIFIED TOL.(M/C)</text>
<text x="559.6" y="294.7">FOR ANGULAR IN mm.</text>
<text x="558.7" y="313.7">UNSPECIFIED TOL.(M/C)</text>
<text x="560.6" y="316.1">FOR LINEAR IN mm.</text>
</g>
</svg>
